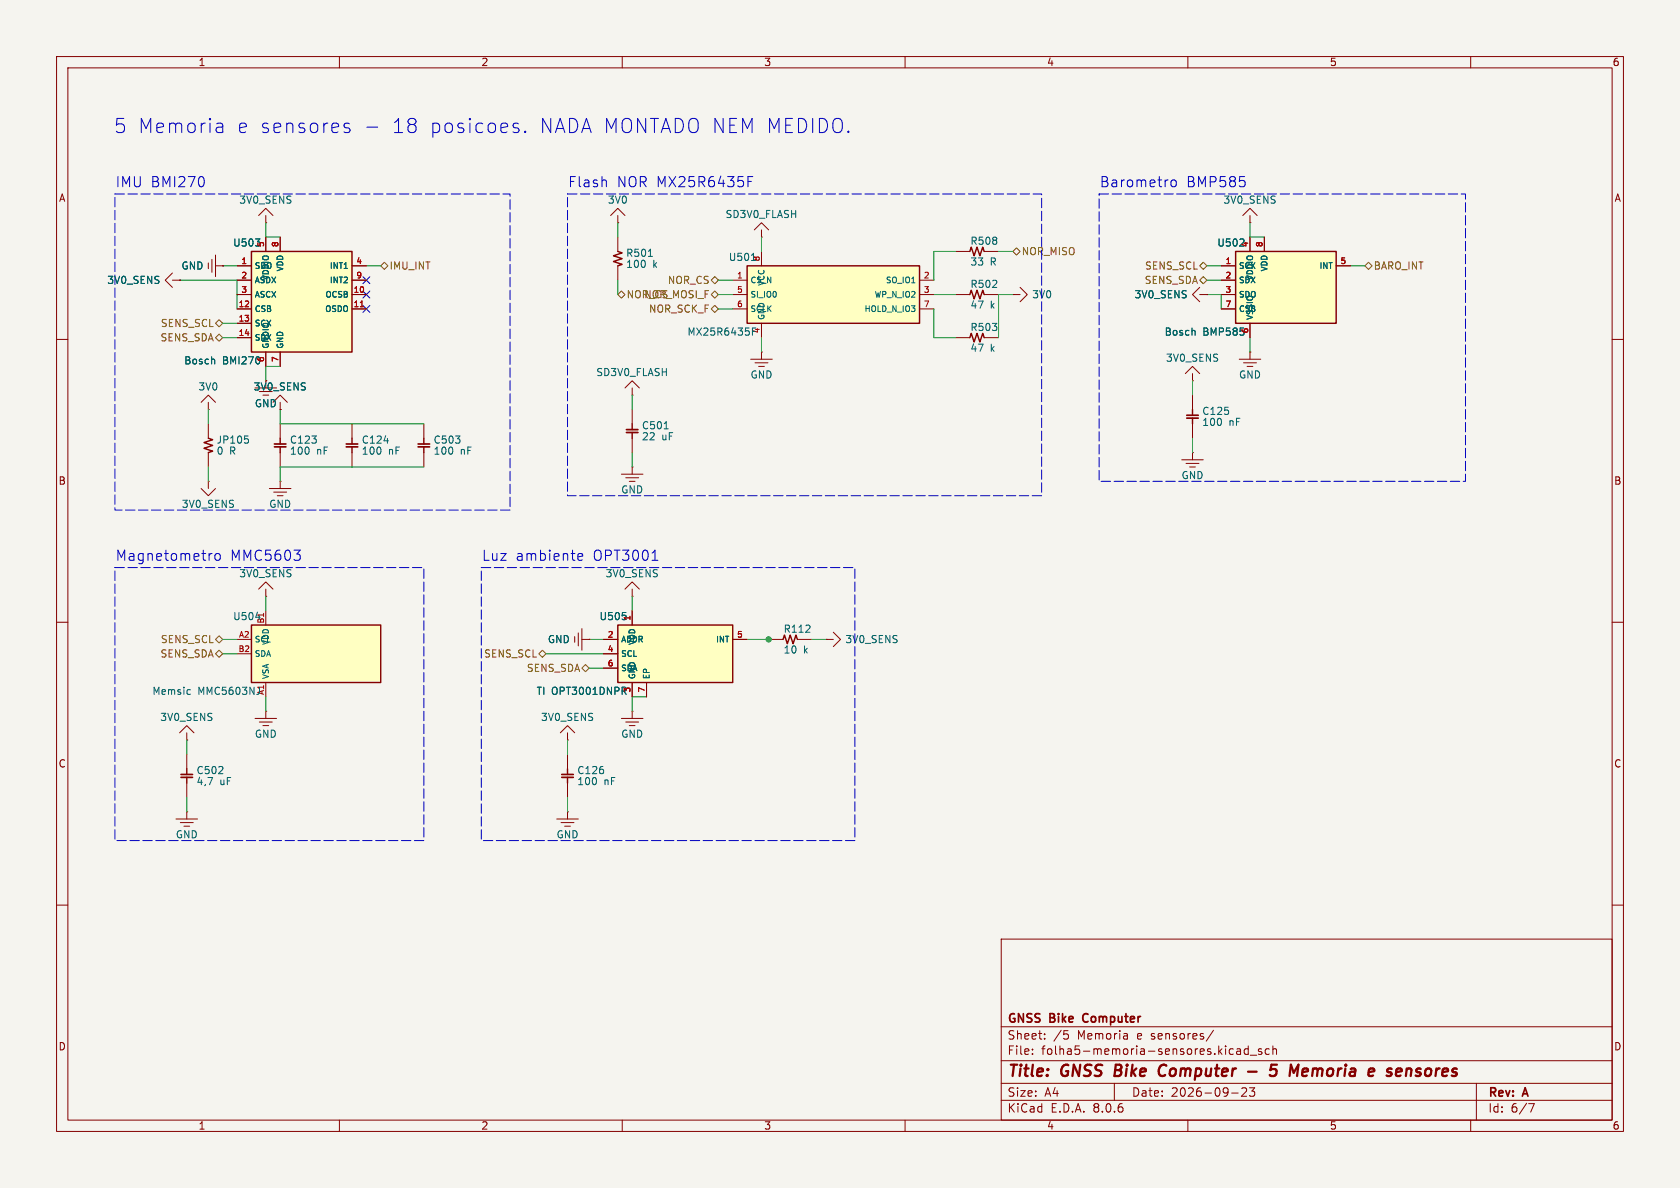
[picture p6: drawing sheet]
<svg xmlns="http://www.w3.org/2000/svg" width="297mm" height="210mm" viewBox="0 0 297 210" stroke-linecap="round" stroke-linejoin="round" font-family="sans-serif">
<path d="M0 0h297v210h-297z" fill="#f5f4ef" stroke="#f5f4ef" stroke-width=".18"/>
<g fill="none" stroke="#840000" stroke-width=".18">
<path d="M10 10h277v190h-277zM12 12h273v186h-273zM60 10v2M110 10v2M160 10v2M210 10v2M260 10v2M10 60h2M133.3 40.6l1.3-1.2 1.3 1.2M134.6 41.9h.1M134.6 40.6v1.3M168.9 44.5h2.5"/>
<path d="M174 44.5h2.5M179.1 52.1h.1M179.1 52.1h1.2M180.3 50.8l1.3 1.3-1.3 1.2M285 60h2M132.7 63.5h3.8M133.5 64.1h2.3M134.1 64.8h1M134.6 62.2h.1M134.6 62.2v1.3M10 110h2M285 110h2"/>
<path d="M10 160h2M285 160h2M177 166h108v32h-108zM60 198v2M110 198v2M160 198v2M177 194.5h108M177 191.5h108M177 187.5h108M177 181.5h108M182.5 186.3v.1M182.5 185.5v.1"/>
<path d="M184.7 183.6v.1M184.7 182.8v.1M188.1 182.2h.7M188.6 182.8l.3 .3v.3l-.3 .3M197 191.5v3M210 198v2M214.5 182.1l-1.3 2M217.7 193.2h1.2M218.7 185.5h.5l.1 .9M219.3 185.8h-.5a.29 .29 0 0 0-.2 .3 .29 .29 0 0 0 .2 .3l.5-.1M220.3 192.4v.5l-.8 .9h.9M220.7 185.5l-.5-.1-.2 .3v.4l.1 .2h.6"/>
<path d="M220.7 184.9v1.5M220.9 192.3h.9l-.5 .6 .4 .1v.7l-.2 .1h-.4l-.2-.1M221 186.5h1.2M223 185.5l-.3-.1-.2 .2v.2l.5 .2v.3h-.5M224.4 185.5l-.4-.1-.3 .3v.4l.1 .2h.6M225 185.5l.2-.1 .4 .1 .1 .9M225 184.9v1.5M260 198v2M261 191.5v6.5M270.2 195.1h1l-.6 1.5"/>
</g>
<path d="M197.3 188.2l-.3 2h.8M205.8 188.2a1.13 1.13 0 0 0-.9 .7 1.13 1.13 0 0 0 .2 1.2l.3 .1 .5-.1M220.6 189.4h1.6M224.9 189h.5l.3 .4-.1 .4-.2 .3-.7 .1M225.7 188.2h-.9l-.2 1M230.4 189l.6-.1 .2 .1v.4l-1 .1M231 190.1l-.6 .1M246 189a.49 .49 0 0 0-.8 .3l.1 .1 .5 .1 .2 .3-.1 .3-.2 .1-.6-.1M249.5 189l-.1 1.2" fill="none" stroke="#840000" stroke-width=".4"/>
<path d="M191.6 179.4l-.2 .4 .2 .7" fill="none" stroke="#840000" stroke-width=".3"/>
<path d="M171.4 44.5l.3-.8 .5 1.5 .5-1.5 .5 1.5 .5-1.5 .3 .8" fill="none" stroke="#840000" stroke-width=".25"/>
<path d="M132.1 47h30.5v10.2h-30.5z" fill="#ffffc2"/>
<path d="M132.1 47h30.5v10.2h-30.5zM111.8 74.9v1M111.8 76.5v1" fill="none" stroke="#840000" stroke-width=".25"/>
<g fill="none" stroke="#840000" stroke-width=".18">
<path d="M219.7 38.1l1.3-1.3 1.2 1.3M221 39.4h.1M221 38.1v1.3M30.5 48.3l-1.3 1.2 1.3 1.3M30.5 49.5h1.2M31.7 49.5h.1M129.5 49.5h2.6M129.5 52.1h2.6M129.5 54.6h2.6M134.6 44.5v2.5M134.6 57.2v2.5M162.6 49.5h2.5"/>
<path d="M162.6 52.1h2.5M162.6 54.6h2.5M110.5 68.6l1.3-1.3 1.2 1.3M111.8 69.9h.1M111.8 68.6v1.3M111.8 72.4v2.5M111.8 77.5v2.5M45.7 104.1l1.3-1.2 1.3 1.2M47 105.4h.1M47 104.1v1.3M110.5 104.1l1.3-1.2 1.2 1.2M111.8 105.4h.1"/>
<path d="M111.8 104.1v1.3M146 113h.1M146 113h1.3M147.3 111.8l1.3 1.2-1.3 1.3"/>
</g>
<path d="M132.8 46h.8M117.4 75.8h.7" fill="none" stroke="#006464" stroke-width=".18"/>
<path d="M110.7 75.9h2.1M110.7 76.5h2.1" fill="none" stroke="#840000" stroke-width=".31"/>
<path d="M44.4 110.5h22.9v10.2h-22.9z" fill="#ffffc2"/>
<path d="M109.2 44.5l.8 .2-1.5 .5 1.5 .5-1.5 .5 1.5 .5-.8 .3M74.9 77.5v1M74.9 79v1M44.4 110.5h22.9v10.2h-22.9z" fill="none" stroke="#840000" stroke-width=".25"/>
<path d="M109.2 41.9v2.6M109.2 47v2.5M74.9 74.9v2.6M74.9 80v2.6M41.9 113h2.5M41.9 115.6h2.5M47 108v2.5M47 120.7v2.5" fill="none" stroke="#840000" stroke-width=".18"/>
<path d="M114.6 45.3h.7M45.2 109.1h.8M33.3 121.9l.4 .1M33.7 122.7l-.4 .1" fill="none" stroke="#006464" stroke-width=".18"/>
<path d="M73.9 78.5h2M73.9 79h2" fill="none" stroke="#840000" stroke-width=".31"/>
<path d="M218.4 44.5h17.8v12.7h-17.8z" fill="#ffffc2"/>
<path d="M171.4 52.1l.3-.8 .5 1.5 .5-1.5 .5 1.5 .5-1.5 .3 .8M218.4 44.5h17.8v12.7h-17.8z" fill="none" stroke="#840000" stroke-width=".25"/>
<g fill="none" stroke="#840000" stroke-width=".18">
<path d="M168.9 52.1h2.5M174 52.1h2.5M215.9 47h2.5M215.9 49.5h2.5M215.9 52.1h2.5M215.9 54.6h2.5M221 41.9v2.6M221 57.2v2.5M223.5 41.9v2.6M236.2 47h2.6M35.6 71.1l1.2-1.2 1.3 1.2M36.8 72.4h.1"/>
<path d="M36.8 71.1v1.3"/>
</g>
<path d="M211.1 58.4l.2 .2v.7M219.1 43.5h.8M219.9 42.4v.2" fill="none" stroke="#006464" stroke-width=".18"/>
<path d="M44.4 44.5h17.8v17.7h-17.8z" fill="#ffffc2"/>
<path d="M44.4 44.5h17.8v17.7h-17.8zM138.4 113l.3-.7 .5 1.5 .5-1.5 .5 1.5 .5-1.5 .3 .7M100.3 135.9v1M100.3 137.4v1" fill="none" stroke="#840000" stroke-width=".25"/>
<g fill="none" stroke="#840000" stroke-width=".18">
<path d="M41.9 47h2.5M41.9 52.1h2.5M41.9 54.6h2.5M41.9 57.2h2.5M41.9 59.7h2.5M41.9 49.5h2.5M47 41.9v2.6M49.5 41.9v2.6M62.2 47h2.6M62.2 52.1h2.6M62.2 54.6h2.6M62.2 49.5h2.6"/>
<path d="M47 62.2v2.6M49.5 62.2v2.6M101.6 112.5v1M102.2 111.9v2.3M102.9 113h1.2M102.9 111.1v3.8M104.1 113h.1M135.9 113h2.5M141 113h2.5M99.1 129.5l1.2-1.2 1.3 1.2M100.3 130.8h.1M100.3 129.5v1.3"/>
<path d="M100.3 133.4v2.5M100.3 138.4v2.6M109.9 127h3.8M110.6 127.6h2.3M111.3 128.3h1M111.8 125.7h.1M111.8 125.7v1.3M98.4 144.8h3.8M99.2 145.4h2.3M99.8 146.1h1M100.3 143.5h.1M100.3 143.5v1.3"/>
</g>
<path d="M63.7 54.2h.6" fill="none" stroke="#a90000" stroke-width=".18"/>
<path d="M45.2 42.2h.7l-.4 .5M37.8 63.5l.2 .2v.6" fill="none" stroke="#006464" stroke-width=".18"/>
<path d="M99.3 136.9h2M99.3 137.4h2" fill="none" stroke="#840000" stroke-width=".31"/>
<path d="M109.2 110.5h20.3v10.2h-20.3z" fill="#ffffc2"/>
<path d="M171.4 59.7l.3-.8 .5 1.6 .5-1.6 .5 1.6 .5-1.6 .3 .8M36.8 77.5l.8 .2-1.5 .5 1.5 .5-1.5 .5 1.5 .6-.8 .2M49.5 77.5v1M49.5 79v1M62.2 77.5v1M62.2 79v1M210.8 72.4v1M210.8 73.9v1M109.2 110.5h20.3v10.2h-20.3zM33 135.9v1M33 137.4v1" fill="none" stroke="#840000" stroke-width=".25"/>
<g fill="none" stroke="#840000" stroke-width=".18">
<path d="M45.7 38.1l1.3-1.3 1.3 1.3M47 39.4h.1M47 38.1v1.3M107.9 38.1l1.3-1.3 1.3 1.3M109.2 39.4h.1M109.2 38.1v1.3M31.7 49.5h.1M36.8 46.5v1M37.5 45.8v2.3M38.1 45.1v3.8M38.1 47h1.3M39.4 47h.1"/>
<path d="M41.9 47h2.5M41.9 59.7h2.5M41.9 52.1h2.5M41.9 49.5h2.5M41.9 54.6h2.5M41.9 57.2h2.5M47 41.9v2.6M49.5 41.9v2.6M62.2 47h2.6M62.2 52.1h2.6M62.2 49.5h2.6M62.2 54.6h2.6"/>
<path d="M168.9 59.7h2.5M174 59.7h2.5M212.1 50.8l-1.3 1.3 1.3 1.2M212.1 52.1h1.3M213.4 52.1h.1M215.9 47h2.5M215.9 52.1h2.5M215.9 49.5h2.5M215.9 54.6h2.5M221 41.9v2.6M221 57.2v2.5M223.5 41.9v2.6"/>
<path d="M236.2 47h2.6M36.8 74.9v2.6M45.1 68.6h3.8M47 62.2v2.6M48.3 71.1l1.2-1.2 1.3 1.2M49.5 72.4h.1M49.5 62.2v2.6M49.5 71.1v1.3M49.5 74.9v2.6M62.2 74.9v2.6M209.5 66l1.3-1.2 1.3 1.2M210.8 67.3h.1"/>
<path d="M210.8 66v1.3M210.8 69.9v2.5M210.8 74.9v2.6M219.1 63.5h3.8M219.8 64.1h2.3M220.5 64.8h1M221 62.2h.1M221 62.2v1.3M35.6 86.4l1.2 1.2 1.3-1.2M36.8 85.1h.1M36.8 80v2.6M36.8 85.1v1.3"/>
<path d="M47.6 86.4h3.8M48.4 87h2.3M49 87.6h1M49.5 85.1h.1M49.5 80v2.6M49.5 85.1v1.3M62.2 80v2.6M109.9 83.8h3.8M110.6 84.5h2.3M111.3 85.1h1M111.8 82.6h.1M111.8 82.6v1.2"/>
<path d="M208.9 81.3h3.8M209.7 81.9h2.3M210.3 82.6h1M210.8 80h.1M210.8 80v1.3M104.1 113h.1M106.7 113h2.5M106.7 115.6h2.5M106.7 118.1h2.5M111.8 108v2.5M129.5 113h2.6M31.7 129.5l1.3-1.2 1.3 1.2"/>
<path d="M33 130.8h.1M33 129.5v1.3M33 133.4v2.5M33 138.4v2.6M45.1 127h3.8M45.8 127.6h2.3M46.5 128.3h1M47 125.7h.1M47 125.7v1.3M111.8 120.7v2.5M114.3 120.7v2.5M31.1 144.8h3.8"/>
<path d="M31.9 145.4h2.3M32.5 146.1h1M33 143.5h.1M33 143.5v1.3"/>
</g>
<path d="M48.5 78.5h2M48.5 79h2M61.2 78.5h2M61.2 79h2M209.8 73.4h2M209.8 73.9h2M32 136.9h2M32 137.4h2" fill="none" stroke="#840000" stroke-width=".31"/>
<path d="M45.2 42.2h.7l-.4 .5M211.1 58.4l.2 .2v.7M219.1 43.5h.8M219.9 42.4v.2M37.8 63.5l.2 .2v.6M43.3 77.1h.6M43.7 77.6l.2 .2v.3l-.2 .2M67.9 77.9h.8" fill="none" stroke="#006464" stroke-width=".18"/>
<g fill="none" stroke="#725600" stroke-width=".18">
<path d="M38.1 59.7l.6-.6 .7 .6-.7 .6zM38.1 57.2l.6-.7 .7 .7-.7 .6zM67.3 47l.6-.6 .7 .6-.7 .6zM109.9 51.4l.6 .7-.6 .6-.7-.6zM125.7 54.6l.7-.6 .6 .6-.6 .6zM125.7 49.5l.7-.6 .6 .6-.6 .7zM126.4 51.4l.6 .7-.6 .6-.7-.6zM179.1 44.5l.6-.7 .6 .7-.6 .6zM212.1 47l.6-.6 .7 .6-.7 .6zM212.1 49.5l.6-.6 .7 .6-.7 .7zM241.3 47l.6-.6 .7 .6-.7 .6zM38.1 113l.6-.6 .7 .6-.7 .7z"/>
<path d="M38.1 115.6l.6-.7 .7 .7-.7 .6zM95.2 115.6l.7-.7 .6 .7-.6 .6zM102.9 118.1l.6-.6 .6 .6-.6 .6z"/>
</g>
<g fill="none" stroke="#0000c2" stroke-width=".18">
<path d="M35.9 31.4a1.52 1.52 0 0 1 0 1.4M38.6 21.8h.4l.4 .3v1.3M39.4 23.3l-.8 .1M39.4 22.4l-.8 .1M60.8 22.2l.1 .3 .6 .1 .4 .4-.1 .3-.3 .1-.7-.1M61.8 21.9l-.6-.1-.4 .3M64.9 22.5h1.9M91.1 21.8l.5 .1M91.1 22.6l.5 .1 .2 .4-.4 .3h-.5M92.8 23.2l.2 .1-.2 .1M92.8 23.2l-.1 .1 .1 .1M92.8 23.2v.2"/>
<path d="M107.1 31.9l.1 1.1M132.2 32.1h.6M132.2 31.2h.9M207.2 31.9a.49 .49 0 0 1 .8 .3v.5a.49 .49 0 0 1-.5 .3 .49 .49 0 0 1-.5-.3v-.5zM220 32.1v.7M37.5 97.9h-.4M38.1 98a.49 .49 0 0 1 .5-.2 .49 .49 0 0 1 .3 .4v.5a.49 .49 0 0 1-.4 .4 .49 .49 0 0 1-.5-.4zM52 97.3h1.1l-.6 .6M53 98.1v.8M102.2 98.1l.2-.2h.4l.2 .2v.2l-.8 .2M102.2 98.8l.2 .3 .5-.1M115.3 99.1h1"/>
</g>
<path d="M20.3 34.3h69.9v55.9h-69.9zM100.3 34.3h83.8v53.3h-83.8zM194.3 34.3h64.8v50.8h-64.8zM20.3 100.3h54.6v48.3h-54.6zM85.1 100.3h66v48.3h-66z" fill="none" stroke="#0000c2" stroke-width=".18" stroke-dasharray="1.7 .6"/>
<g fill="none" stroke="#009600" stroke-width=".18">
<path d="M47 39.4v2.5h2.5M109.2 39.4v2.5M221 39.4v2.5h2.5M31.7 49.5h10.2v5.1M39.4 57.2h2.5M39.4 59.7h2.5M39.4 47h2.5M64.8 47h2.5M109.2 49.5v2.6M127 49.5h2.5M127 52.1h2.5M127 54.6h2.5"/>
<path d="M134.6 41.9v2.6M134.6 59.7v2.5M165.1 54.6v5.1h3.8M165.1 52.1h3.8M168.9 44.5h-3.8v5M176.5 44.5h2.6M179.1 52.1h-2.6v7.6M213.4 47h2.5M213.4 49.5h2.5M213.4 52.1h2.5v2.5M221 59.7v2.5M238.8 47h2.5"/>
<path d="M36.8 72.4v2.5M49.5 64.8h-2.5v2.5M49.5 72.4v2.5h25.4M111.8 69.9v2.5M210.8 67.3v2.6M210.8 77.5v2.5M36.8 82.6v2.5M74.9 82.6h-25.4v2.5M111.8 80v2.6M39.4 113h2.5M39.4 115.6h2.5M47 105.4v2.6"/>
<path d="M96.5 115.6h10.2M104.1 113h2.6M104.1 118.1h2.6M111.8 105.4v2.6M132.1 113h3.8M135.9 113h.1M143.5 113h2.5M33 130.8v2.6M47 123.2v2.5M100.3 130.8v2.6M114.3 123.2h-2.5v2.5M33 141v2.5"/>
<path d="M100.3 141v2.5"/>
</g>
<path d="M64.2 48.9l1.2 1.2M64.2 51.5l1.2 1.2M64.2 54l1.2 1.2M65.4 48.9l-1.2 1.2M65.4 51.5l-1.2 1.2M65.4 54l-1.2 1.2" fill="none" stroke="#000084" stroke-width=".18"/>
<path d="M63.7 54.2h.6" fill="none" stroke="#a90000" stroke-width=".18"/>
<circle cx="135.9" cy="113" r=".46" fill="#009600" stroke="#009600" stroke-width=".18"/>
<g font-size="3.5" fill="#0000c2">
<text x="20" y="23.8">5 Memoria</text>
<text x="41.7" y="23.8">e sensores</text>
<text x="69" y="23.8">18</text>
<text x="75.6" y="23.8">posicoes.</text>
<text x="94.9" y="23.8">NADA MONTADO NEM MEDIDO.</text>
</g>
<g font-size="2.8" fill="#840000">
<text x="178" y="190.9">Title:</text>
<text x="187.7" y="190.9">GNSS</text>
<text x="197.9" y="190.9">Bike</text>
<text x="206.5" y="190.9">Computer</text>
<text x="223" y="190.9">-</text>
<text x="227.8" y="190.9">5</text>
<text x="232" y="190.9">Memoria</text>
<text x="246.8" y="190.9">e</text>
<text x="250.9" y="190.9">sensores</text>
</g>
<g font-size="2.5" fill="#0000c2">
<text x="20.3" y="33.2">IMU BMI270</text>
<text x="100.3" y="33.2">Flash</text>
<text x="109" y="33.2">NOR MX25R6435F</text>
<text x="194.3" y="33.2">Barometro</text>
<text x="209.7" y="33.2">BMP585</text>
<text x="20.3" y="99.3">Magnetometro</text>
<text x="40.6" y="99.3">MMC5603</text>
<text x="85.1" y="99.3">Luz</text>
<text x="91.1" y="99.3">ambiente</text>
<text x="104.8" y="99.3">OPT3001</text>
</g>
<g font-size="2.1" fill="#840000">
<text x="178" y="184">Sheet:</text>
<text x="178" y="181.2">GNSS</text>
<text x="185.7" y="181.2">Bike</text>
<text x="186.2" y="184">/5</text>
<text x="190.5" y="184">Memoria</text>
<text x="192.1" y="181.2">Computer</text>
<text x="201.2" y="184">e sensores/</text>
<text x="178" y="186.7">File:</text>
<text x="184.1" y="186.7">folha5-memoria-sensores.kicad_sch</text>
<text x="178" y="196.9">KiCad</text>
<text x="178" y="194.1">Size:</text>
<text x="184.7" y="194.1">A4</text>
<text x="185.7" y="196.9">E.D.A.</text>
<text x="193.3" y="196.9">8.0.6</text>
<text x="200" y="194.1">Date:</text>
<text x="207" y="194.1">2026-09-23</text>
<text x="263" y="194.3">Rev:</text>
<text x="263" y="196.9">Id:</text>
<text x="267.1" y="196.9">6/7</text>
<text x="269.4" y="194.3">A</text>
</g>
<g font-size="1.8" fill="#840000">
<text x="35" y="11.9">1</text>
<text x="85" y="11.9">2</text>
<text x="135" y="11.9">3</text>
<text x="185" y="11.9">4</text>
<text x="235" y="11.9">5</text>
<text x="285" y="11.9">6</text>
<text x="10.3" y="35.9">A</text>
<text x="285.3" y="35.9">A</text>
<text x="10.3" y="85.9">B</text>
<text x="285.3" y="85.9">B</text>
<text x="10.3" y="135.9">C</text>
<text x="285.3" y="135.9">C</text>
<text x="10.3" y="185.9">D</text>
<text x="285.3" y="185.9">D</text>
<text x="35" y="199.9">1</text>
<text x="85" y="199.9">2</text>
<text x="135" y="199.9">3</text>
<text x="185" y="199.9">4</text>
<text x="235" y="199.9">5</text>
<text x="285" y="199.9">6</text>
</g>
<g font-size="1.8" fill="#006464">
<text x="42.2" y="36.2">3V0_SENS</text>
<text x="107.4" y="36.2">3V0</text>
<text x="128.2" y="38.7">SD3V0_FLASH</text>
<text x="216.2" y="36.2">3V0_SENS</text>
<text x="32" y="47.9">GND</text>
<text x="41.1" y="43.8">U503</text>
<text x="110.6" y="45.6">R501</text>
<text x="110.6" y="47.6">100</text>
<text x="115.4" y="47.6">k</text>
<text x="128.7" y="46.3">U501</text>
<text x="171.5" y="43.5">R508</text>
<text x="171.5" y="47.2">33</text>
<text x="175" y="47.2">R</text>
<text x="215.1" y="43.8">U502</text>
<text x="18.9" y="50.4">3V0_SENS</text>
<text x="171.5" y="51.1">R502</text>
<text x="182.4" y="52.9">3V0</text>
<text x="200.5" y="52.9">3V0_SENS</text>
<text x="121.4" y="59.5">MX25R6435F</text>
<text x="171.5" y="54.8">47</text>
<text x="171.5" y="58.7">R503</text>
<text x="175" y="54.8">k</text>
<text x="205.8" y="59.5">Bosch</text>
<text x="212.7" y="59.5">BMP585</text>
<text x="32.5" y="64.6">Bosch</text>
<text x="39.3" y="64.6">BMI270</text>
<text x="171.5" y="62.4">47</text>
<text x="175" y="62.4">k</text>
<text x="206" y="64.1">3V0_SENS</text>
<text x="35" y="69.2">3V0</text>
<text x="44.7" y="69.2">3V0_SENS</text>
<text x="105.3" y="66.7">SD3V0_FLASH</text>
<text x="132.6" y="67.1">GND</text>
<text x="218.9" y="67.1">GND</text>
<text x="45" y="72.2">GND</text>
<text x="113.4" y="76.1">C501</text>
<text x="212.4" y="73.5">C125</text>
<text x="212.4" y="75.5">100</text>
<text x="217.2" y="75.5">nF</text>
<text x="38.2" y="78.6">JP105</text>
<text x="38.2" y="80.6">0</text>
<text x="40.6" y="80.6">R</text>
<text x="51.2" y="78.6">C123</text>
<text x="51.2" y="80.6">100</text>
<text x="56" y="80.6">nF</text>
<text x="63.9" y="78.6">C124</text>
<text x="63.9" y="80.6">100</text>
<text x="68.7" y="80.6">nF</text>
<text x="76.6" y="78.6">C503</text>
<text x="76.6" y="80.6">100</text>
<text x="81.4" y="80.6">nF</text>
<text x="113.4" y="78">22</text>
<text x="117" y="78">uF</text>
<text x="32" y="90">3V0_SENS</text>
<text x="47.5" y="90">GND</text>
<text x="109.7" y="87.4">GND</text>
<text x="208.8" y="84.9">GND</text>
<text x="42.2" y="102.2">3V0_SENS</text>
<text x="107" y="102.2">3V0_SENS</text>
<text x="41.1" y="109.8">U504</text>
<text x="96.8" y="113.9">GND</text>
<text x="105.9" y="109.8">U505</text>
<text x="138.4" y="112.1">R112</text>
<text x="149.4" y="113.9">3V0_SENS</text>
<text x="138.4" y="115.7">10</text>
<text x="142" y="115.7">k</text>
<text x="26.8" y="123">Memsic</text>
<text x="35" y="123">MMC5603NJ</text>
<text x="94.8" y="123">TI OPT3001DNPR</text>
<text x="28.2" y="127.6">3V0_SENS</text>
<text x="45" y="130.6">GND</text>
<text x="95.5" y="127.6">3V0_SENS</text>
<text x="109.7" y="130.6">GND</text>
<text x="34.6" y="137">C502</text>
<text x="102" y="137">C126</text>
<text x="34.6" y="139">4,7</text>
<text x="38.8" y="139">uF</text>
<text x="102" y="139">100</text>
<text x="106.8" y="139">nF</text>
<text x="31" y="148.4">GND</text>
<text x="98.3" y="148.4">GND</text>
</g>
<g font-size="1.8" fill="#725600">
<text x="68.8" y="47.9">IMU_INT</text>
<text x="180.5" y="45.3">NOR_MISO</text>
<text x="202.3" y="47.9">SENS_SCL</text>
<text x="242.8" y="47.9">BARO_INT</text>
<text x="110.7" y="52.9">NOR_CS</text>
<text x="113.8" y="52.9">NOR_MOSI_F</text>
<text x="118" y="50.4">NOR_CS</text>
<text x="202.3" y="50.4">SENS_SDA</text>
<text x="28.3" y="58">SENS_SCL</text>
<text x="114.6" y="55.5">NOR_SCK_F</text>
<text x="28.3" y="60.6">SENS_SDA</text>
<text x="28.3" y="113.9">SENS_SCL</text>
<text x="28.3" y="116.4">SENS_SDA</text>
<text x="85.5" y="116.4">SENS_SCL</text>
<text x="93" y="119">SENS_SDA</text>
</g>
<g font-size="1.4" fill="#a90000">
<text x="42.6" y="46.7">1</text>
<text x="46.7" y="43.8" transform="rotate(-90 46.7 43.8)">5</text>
<text x="49.3" y="43.8" transform="rotate(-90 49.3 43.8)">8</text>
<text x="62.9" y="46.7">4</text>
<text x="134.4" y="46.3" transform="rotate(-90 134.4 46.3)">8</text>
<text x="216.6" y="46.7">1</text>
<text x="220.7" y="43.8" transform="rotate(-90 220.7 43.8)">4</text>
<text x="223.3" y="43.8" transform="rotate(-90 223.3 43.8)">8</text>
<text x="236.9" y="46.7">5</text>
<text x="42.6" y="49.3">2</text>
<text x="42.6" y="51.8">3</text>
<text x="62.4" y="51.8">10</text>
<text x="62.9" y="49.3">9</text>
<text x="130.2" y="49.3">1</text>
<text x="130.2" y="51.8">5</text>
<text x="163.2" y="49.3">2</text>
<text x="163.2" y="51.8">3</text>
<text x="216.6" y="49.3">2</text>
<text x="216.6" y="51.8">3</text>
<text x="42.1" y="54.4">12</text>
<text x="42.1" y="56.9">13</text>
<text x="42.1" y="59.4">14</text>
<text x="62.4" y="54.4">11</text>
<text x="130.2" y="54.4">6</text>
<text x="163.2" y="54.4">7</text>
<text x="216.6" y="54.4">7</text>
<text x="220.7" y="59" transform="rotate(-90 220.7 59)">6</text>
<text x="46.7" y="64.1" transform="rotate(-90 46.7 64.1)">6</text>
<text x="49.3" y="64.1" transform="rotate(-90 49.3 64.1)">7</text>
<text x="42.1" y="112.8">A2</text>
<text x="107.3" y="112.8">2</text>
<text x="111.5" y="109.8" transform="rotate(-90 111.5 109.8)">1</text>
<text x="130.2" y="112.8">5</text>
<text x="42.1" y="115.3">B2</text>
<text x="107.3" y="115.3">4</text>
<text x="107.3" y="117.9">6</text>
<text x="111.5" y="122.5" transform="rotate(-90 111.5 122.5)">3</text>
<text x="114" y="122.5" transform="rotate(-90 114 122.5)">7</text>
</g>
<g font-size="1.4" fill="#006464">
<text x="45" y="47.7">SDO</text>
<text x="58.2" y="47.7">INT1</text>
<text x="218.9" y="47.7">SCX</text>
<text x="233.1" y="47.7">INT</text>
<text x="45" y="50.3">ASDX</text>
<text x="45" y="52.8">ASCX</text>
<text x="47.7" y="49.7" transform="rotate(-90 47.7 49.7)">VDDIO</text>
<text x="50.3" y="48.1" transform="rotate(-90 50.3 48.1)">VDD</text>
<text x="57.4" y="52.8">OCSB</text>
<text x="58.2" y="50.3">INT2</text>
<text x="132.6" y="50.3">CS_N</text>
<text x="132.6" y="52.8">SI_IO0</text>
<text x="135.4" y="50.7" transform="rotate(-90 135.4 50.7)">VCC</text>
<text x="154.5" y="52.8">WP_N_IO2</text>
<text x="156.5" y="50.3">SO_IO1</text>
<text x="218.9" y="50.3">SDX</text>
<text x="218.9" y="52.8">SDO</text>
<text x="221.7" y="49.7" transform="rotate(-90 221.7 49.7)">VDDIO</text>
<text x="224.3" y="48.1" transform="rotate(-90 224.3 48.1)">VDD</text>
<text x="45" y="55.3">CSB</text>
<text x="45" y="57.9">SCX</text>
<text x="57.4" y="55.3">OSDO</text>
<text x="132.6" y="55.3">SCLK</text>
<text x="134.4" y="59" transform="rotate(-90 134.4 59)">4</text>
<text x="135.4" y="56.6" transform="rotate(-90 135.4 56.6)">GND</text>
<text x="152.7" y="55.3">HOLD_N_IO3</text>
<text x="218.9" y="55.3">CSB</text>
<text x="221.7" y="56.6" transform="rotate(-90 221.7 56.6)">VSSIO</text>
<text x="45" y="60.4">SDX</text>
<text x="47.7" y="61.7" transform="rotate(-90 47.7 61.7)">GNDIO</text>
<text x="50.3" y="61.7" transform="rotate(-90 50.3 61.7)">GND</text>
<text x="45" y="113.8">SCL</text>
<text x="46.7" y="110.3" transform="rotate(-90 46.7 110.3)">B1</text>
<text x="109.7" y="113.8">ADDR</text>
<text x="126.5" y="113.8">INT</text>
<text x="45" y="116.3">SDA</text>
<text x="47.7" y="114.2" transform="rotate(-90 47.7 114.2)">VDD</text>
<text x="109.7" y="116.3">SCL</text>
<text x="109.7" y="118.8">SDA</text>
<text x="112.5" y="114.2" transform="rotate(-90 112.5 114.2)">VDD</text>
<text x="46.7" y="123" transform="rotate(-90 46.7 123)">A1</text>
<text x="47.7" y="120.1" transform="rotate(-90 47.7 120.1)">VSA</text>
<text x="112.5" y="120.1" transform="rotate(-90 112.5 120.1)">GND</text>
<text x="115" y="120.1" transform="rotate(-90 115 120.1)">EP</text>
</g>
</svg>
